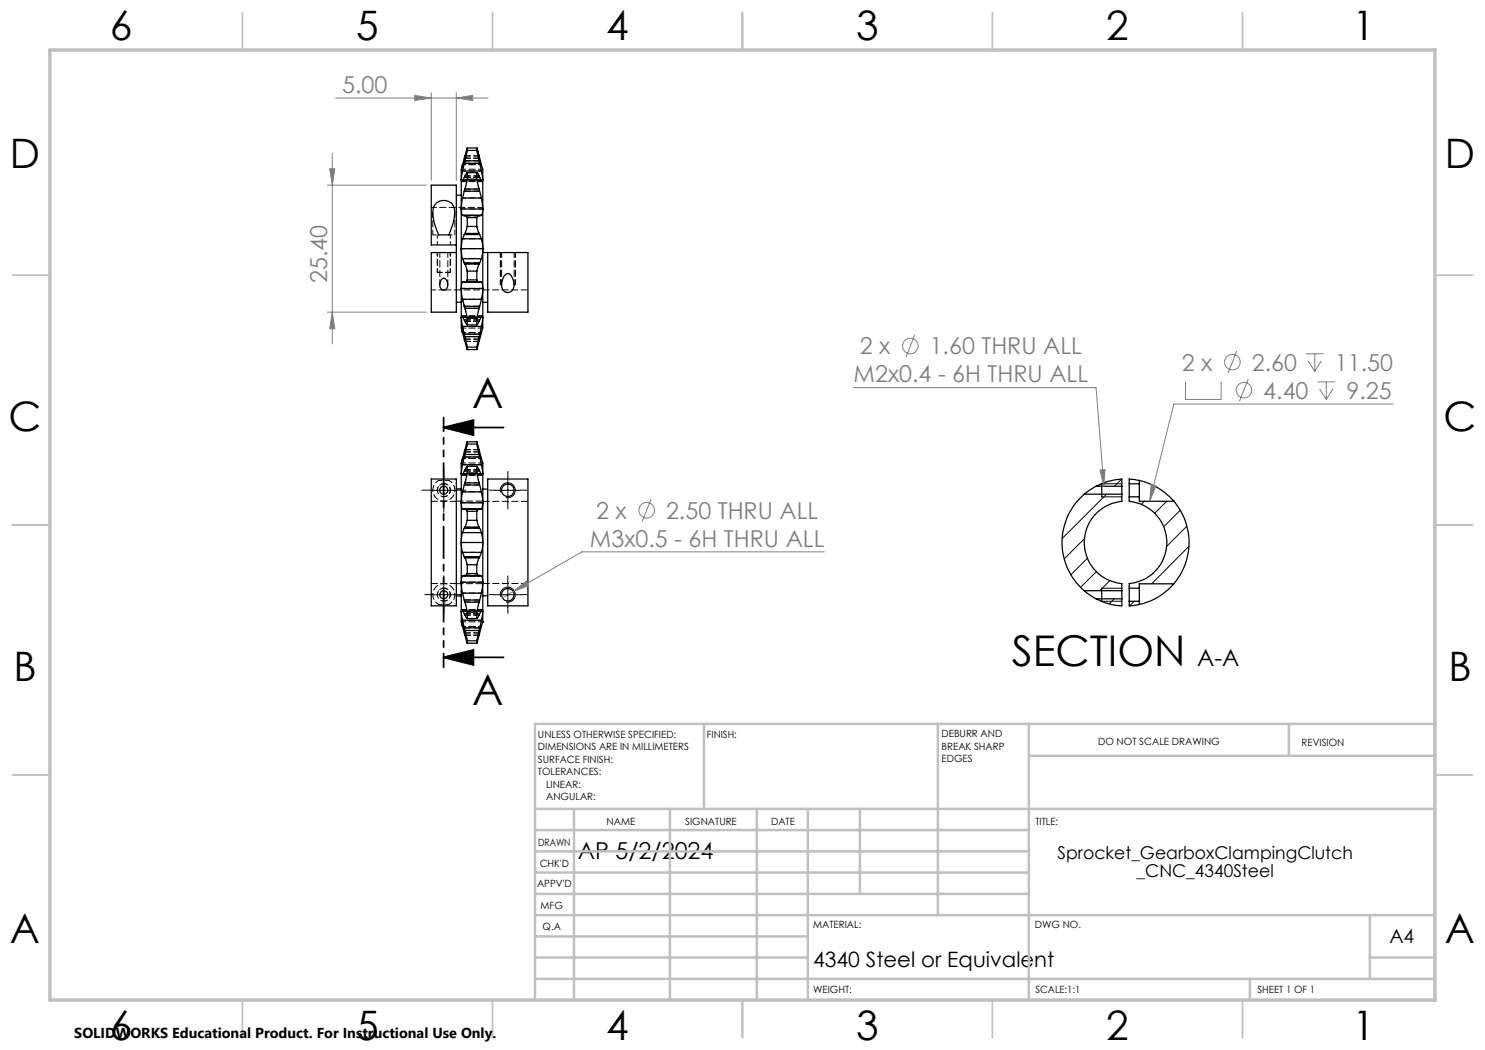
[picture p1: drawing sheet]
<svg xmlns="http://www.w3.org/2000/svg" width="297mm" height="210mm" viewBox="0 0 297 210" stroke-linecap="round" stroke-linejoin="round" font-family="sans-serif">
<g fill="none" stroke="#000" stroke-width=".25">
<path d="M86.3 37h5v12h-5zM91.3 39h1M92.3 33.9v15.8M92.3 36h.3M92.5 32.9l-.2 .7M92.5 32.9l-.2 1M92.5 34.2l-.2 1.8M92.5 39.6l-.2 2.2M92.5 39.6h3.8M92.5 34.2h3.8M92.9 32.7l-.4 1.5M92.9 38.2l-.4 1.4"/>
<path d="M92.9 38.2h3M92.9 32.7h3M93 32.2l-.1 .5M93 37.8l-.1 .4M93 37.8h2.8M93 32.2h2.8M93.5 29.6l-1 3.3M93.5 29.6v.5M93.5 30.1l-.5 2.1M93.5 34.5l-1.1 1.8-.1-.3M93.5 34.5v1.3M93.5 35.8l-.5 2"/>
<path d="M93.5 35.8h1.9M93.5 34.5h1.9M93.5 30.1h1.9M93.5 29.6h1.9M95.4 35.8l.4 2M95.4 34.5v1.3M95.4 34.5l1 1.8 .2-.3M95.4 30.1l.4 2.1M95.4 29.6v.5M95.4 29.6l1.2 4.3M95.8 37.8l.1 .4M95.8 32.2l.1 .5"/>
<path d="M95.9 38.2l.4 1.4M95.9 32.7l.4 1.5M96.2 36h.4M96.3 39.6l.3 2.2M96.3 34.2l.3 1.8M96.6 33.9v15.8M86.3 50.5h5v11.9h-5zM87.2 40.6a2.28 2.28 0 0 1 2.8-.2 2.28 2.28 0 0 1 .9 2.6l-.3 1.6-.8 2.4h-2.1a7.8 7.8 0 0 1-.9-5.8zM88.2 56a.64 .64 0 0 1 .8-.3 .64 .64 0 0 1 .4 .6 1.05 1.05 0 0 1 .1 1.1 1.05 1.05 0 0 1-1 .6 1.3 1.3 0 0 1-.3-2zM91.3 49v1.5M92.3 41.8l.2 1.3M92.3 49.7h.1"/>
<path d="M92.3 49.7l.2 2M92.3 57.7l.2 2.2M92.3 49.7v15.9M92.3 49.7h4.3M92.3 57.7h4.3M92.3 41.8h4.3M92.5 43.1a.99 .99 0 0 1 1 .4M92.5 47.8l-.2 1.9M92.5 51.7l.4 .9M92.5 56.4l-.2 1.3M92.5 59.9l.4 1.4M92.5 47.8h3.8"/>
<path d="M92.5 51.7h3.8M92.5 56.4h3.8M92.5 43.1h3.8M92.5 59.9h3.8M92.9 46.9l-.4 .9M92.9 52.6l.1 .2M92.9 52.6h3M92.9 46.9h3M93 46.7l-.1 .2M93 52.8l.5 1.4M93 46.7h2.8M93 52.8h2.8"/>
<path d="M93 43.1h2.7M93 56.4h2.7M93.5 45.3l-.5 1.4M93.5 43.5v1.8M93.5 54.2v1.8M93.5 56a.99 .99 0 0 1-1 .4M93.5 45.3h1.9M93.5 43.5h1.9M93.5 54.2h1.9M93.5 56h1.9M95.4 45.3l.4 1.4M95.4 43.5v1.8"/>
<path d="M95.4 56l.3 .4h.6M95.4 54.2v1.8M95.8 46.7l.1 .2M95.8 52.8l-.4 1.4M95.9 46.9l.4 .9M95.9 52.6l-.1 .2M96.3 47.8l.3 1.9M96.3 43.1h-.6l-.3 .4M96.3 59.9l-.4 1.4M96.3 56.4l.2 .5 .1 .8M96.3 51.7l-.4 .9M96.6 49.7h.1"/>
<path d="M96.6 41.8l-.1 .8-.2 .5M96.6 57.7l-.3 2.2M96.6 49.7l-.3 2M96.6 49.7v15.9M96.6 50.5h9v11.9h-8.1v-11.9M101 55l.6-.3a2.28 2.28 0 0 1 1.1 2.9 1.24 1.24 0 0 1-1.5 .9 1.24 1.24 0 0 1-.9-1.5l.2-1.2zM91.3 60.5h1M92.3 63.5l.1-.3 1.1 1.8M92.3 63.5l.2 1.8M92.3 65.6l.2 1M92.3 63.5h.3M92.3 65.9l.2 .7"/>
<path d="M92.5 65.3l.4 1.5M92.5 66.6l1 3.3M92.5 65.3h3.8M92.9 61.3l.1 .4M92.9 66.8l.1 .5M92.9 61.3h3M92.9 66.8h3M93 61.7l.5 2M93 67.3l.5 2.1M93 61.7h2.8M93 67.3h2.8M93.5 63.7v1.3"/>
<path d="M93.5 69.4v.5M93.5 63.7h1.9M93.5 65h1.9M93.5 69.4h1.9M93.5 69.9h1.9M95.4 69.4v.5M95.4 63.7v1.3M95.8 67.3l-.4 2.1M95.8 61.7l-.4 2M95.9 66.8l-.1 .5M95.9 61.3l-.1 .4M96.2 63.5h.4"/>
<path d="M96.3 65.3l-.4 1.5M96.6 65.6l-1.2 4.3M96.6 63.5l-.3 1.8M96.6 63.5l-.2-.3-1 1.8M96.6 60.5h.9M86.3 95.8h5v25.4h-5zM91.3 97.8h1M92.3 94.7h.3M92.5 91.7a8 8 0 0 0-.2 3.4v29.3M92.5 92.9l-.2 1.8M92.5 98.4l-.2 2.2M92.5 91.7l-.2 .7"/>
<path d="M92.5 98.4h3.8M92.5 92.9h3.8M92.9 91.4l-.4 1.5M92.9 97l-.4 1.4M92.9 97h3M92.9 91.4h3M93 90.9l-.1 .5M93 96.6l-.1 .4M93 96.6h2.8M93 90.9h2.8M93.5 88.4l-1 3.3M93.5 88.4v.4"/>
<path d="M93.5 88.8l-.5 2.1M93.5 93.3l-1.1 1.8-.1-.4M93.5 93.3v1.3M93.5 94.6l-.5 2M93.5 94.6h1.9M93.5 93.3h1.9M93.5 88.8h1.9M93.5 88.4h1.9M95.4 94.6l.4 2M95.4 93.3v1.3M95.4 93.3l1 1.8 .2-.4M95.4 88.8l.4 2.1"/>
<path d="M95.4 88.4v.4M95.4 88.4l.9 3.3a7.1 7.1 0 0 1 .3 3.4v29.3M95.8 96.6l.1 .4M95.8 90.9l.1 .5M95.9 97l.4 1.4M95.9 91.4l.4 1.5M96.2 94.7h.4M96.3 98.4l.3 2.2M96.3 92.9l.3 1.8M96.6 97.8h.9M97.5 95.8h8.1v25.4h-8.1zM216.9 98.8a12.7 12.7 0 0 0 0 19.3"/>
<path d="M216.9 98.8h7.5M219.2 97.3l-2.3 1.5M219.2 97.3a12.2 12.2 0 0 1 5.2-1.5v1.5M219.2 97.3h5.2M220.3 96.8v2.6M224.4 97.3v1.5M224.4 98.8v1.5a8.3 8.3 0 0 0-7.5 8.2 8.3 8.3 0 0 0 7.5 8.2v1.4M225.8 99.4v.9a8.3 8.3 0 0 1 7.6 8.2 8.3 8.3 0 0 1-7.6 8.2v.9M225.8 96.8v2.6M225.8 99.4h2.1M225.8 96.8h2.1M227.9 96.1a12.7 12.7 0 0 1 6.9 4.2"/>
<path d="M227.9 96.1l-2.1-.3v1M227.9 96.8v2.6M227.9 99.4v.9h6.9M227.9 96.1v.7M91.3 119.2h1M92.3 100.6l.2 1.2M92.3 108.5l.2 2M92.3 116.4l.2 2.2M92.3 108.5h4.3M92.3 116.4h4.3M92.3 100.6h4.3M92.5 101.8l.6 .1 .4 .4"/>
<path d="M92.5 106.5l-.2 2M92.5 110.5l.4 .8M92.5 115.2l-.2 1.2M92.5 118.6l.4 1.4M92.5 115.2h3.8M92.5 106.5h3.8M92.5 110.5h3.8M92.5 101.8h3.8M92.5 118.6h3.8M92.9 105.6l-.4 .9M92.9 111.3l.1 .3M92.9 111.3h3"/>
<path d="M92.9 105.6h3M93 105.4l-.1 .2M93 111.6l.5 1.4M93 105.4h2.8M93 111.6h2.8M93 101.9h2.7M93.5 102.3v1.8M93.5 104.1l-.5 1.3M93.5 113v1.7M93.5 114.7a.85 .85 0 0 1-1 .5M93.5 104.1h1.9M93.5 102.3h1.9"/>
<path d="M93.5 113h1.9M93.5 114.7h1.9M95.4 114.7a.83 .83 0 0 0 .9 .5M95.4 113v1.7M95.4 104.1l.4 1.3M95.4 102.3v1.8M95.8 111.6l-.4 1.4M95.8 105.4l.1 .2M95.9 111.3l-.1 .3M95.9 105.6l.4 .9M96.3 118.6l-.4 1.4M96.3 115.2l.2 .4 .1 .8"/>
<path d="M96.3 110.5l-.4 .8M96.3 106.5l.3 2M96.3 101.8l-.6 .1-.3 .4M96.6 116.4l-.3 2.2M96.6 108.5l-.3 2M96.6 100.6l-.1 .8-.2 .4M96.6 119.2h.9M216.9 118.1l2.3 1.7M216.9 118.1h7.5M219.2 119.8a13 13 0 0 0 5.2 1.4v-1.4M219.2 119.8h5.2M220.3 117.6v2.7"/>
<path d="M224.4 118.1v1.7M225.8 117.6v2.7M225.8 117.6h2.1M227.9 117.6v2.7M234.8 116.8a13.5 13.5 0 0 1-6.9 4.1M234.8 100.3a12.7 12.7 0 0 1 0 16.5M234.8 116.8h-6.9v.8M92.3 122.3v-.4l1.2 1.8M92.3 122.3l.2 1.8M92.3 124.4l.2 .9M92.3 124.4h.1M92.3 122.3h.3"/>
<path d="M92.3 124.6l.2 .7M92.5 124.1l.4 1.5M92.5 125.3l1 3.3M92.5 124.1h3.8M92.9 120l.1 .4M92.9 125.6l.1 .5M92.9 120h3M92.9 125.6h3M93 120.4l.5 2M93 126.1l.5 2.1M93 120.4h2.8M93 126.1h2.8"/>
<path d="M93.5 122.4v1.3M93.5 128.2v.4M93.5 122.4h1.9M93.5 123.7h1.9M93.5 128.2h1.9M93.5 128.6h1.9M95.4 128.2v.4M95.4 122.4v1.3M95.8 126.1l-.4 2.1M95.8 120.4l-.4 2M95.9 125.6l-.1 .5M95.9 120l-.1 .4"/>
<path d="M96.2 122.3h.4M96.3 124.1l-.4 1.5M96.6 124.4l-1.2 4.2M96.6 122.3l-.3 1.8M96.6 122.3l-.1-.4h-.1l-1 1.8M96.6 124.4h.1M225.8 120.3v.9l2.1-.3M225.8 120.3h2.1M227.9 120.3v.6"/>
<circle cx="88.8" cy="98.1" r=".81"/>
<circle cx="101.6" cy="98" r="1.25"/>
<circle cx="88.8" cy="118.9" r=".8"/>
<circle cx="101.6" cy="119" r="1.25"/>
</g>
<g fill="none" stroke="#000" stroke-width=".2" stroke-dasharray="1.3 .6" stroke-dashoffset=".5">
<path d="M92.4 36.3h4.1M93 32.1l.5-2M95.4 30.1l.4 2M87.5 50.5v4M90.1 50.5v4M93.5 69.4l-.5-2.1M95.8 67.3l-.4 2.1M96.5 63.1h-4.1M89.8 96.1a2.2 2.2 0 0 1 .7 3.3 2.2 2.2 0 0 1-3.4 0 2.2 2.2 0 0 1 .7-3.3M92.4 95.1h4.1M93 90.9l.5-2.1M95.4 88.8l.4 2.1"/>
<path d="M87.8 120.9a2.2 2.2 0 0 1-.7-3.4 2.2 2.2 0 0 1 3.4 0 2.2 2.2 0 0 1-.7 3.4M93.5 128.2l-.5-2.1M95.8 126.1l-.4 2.1M96.5 121.9h-4.1"/>
</g>
<g fill="none" stroke="#000" stroke-width=".2" stroke-dasharray="1.3 .6">
<path d="M92.4 36.3h.1M92.5 36.2l-.1 .1M95.8 37.8h.1M96.1 35.8l-.2-.3M96.3 36.2l-.2-.3M96.5 36.3h.1M86.6 42.5h.1M88 57h.1M88 56.9v.1M88.8 58h.1M88.8 55.6h-.1M89.6 57.1v-.1"/>
<path d="M92.7 52.2l-.2-.5M92.8 56.3h.1M92.8 43.1h3.2M92.9 43.1h-.1M92.9 56.3h.1M92.9 52.6l-.2-.3M93 56.4h.1M93.1 56.4l.4-.4M93.5 43.5l-.4-.4M95.4 56l.4 .4M95.8 46.7h.1M95.9 56.3h.1"/>
<path d="M96 56.3h-3.2M96.1 43.1h-.2M96.3 43l-.2 .1M96.6 49.7h.1M100.3 57.1v-.2M101.6 54.7h.1M101.6 58.5h-.2M102.8 56.8v.1M102.8 56.9h.1M92.3 63.2h.1M92.9 67.8v.3M92.9 66.8l-.2-.6"/>
<path d="M92.9 64v.1M92.9 61.2l-.2-.5M93 64.3h.1M96.4 63.2h.1M86.3 116.7h5M86.3 100.3h5M92.8 115.1h.1M92.8 101.9h3.2M92.9 101.9h-.1M93.1 115.1l.4-.4M93.5 102.3l-.4-.4M95.4 114.7l.4 .4"/>
<path d="M95.8 101.9l-.4 .4M95.9 115.1h.1M96 101.9h-.1M96 115.1h-3.2"/>
</g>
<g fill="none" stroke="#000" stroke-width=".2" stroke-dasharray="1.3 .6" stroke-dashoffset=".4">
<path d="M92.3 33.8h4.3M92.3 36h4.3M95.8 35.2l-.4-.7M86.3 58h2.4M92.3 57.7h4.3M92.3 41.8h4.3M92.3 49.7h4.3M92.3 65.6h4.3M92.3 63.5h4.3M92.7 66l-.2-.7M88.8 96.7a1.3 1.3 0 0 1 1.1 1.9 1.3 1.3 0 0 1-2.2 .2 1.3 1.3 0 0 1 .8-2l.3-.1M92.3 92.6h4.3"/>
<path d="M92.3 94.7h4.3M88.8 117.6a1.3 1.3 0 0 1 1.1 1.9 1.3 1.3 0 0 1-2.2 .2 1.3 1.3 0 0 1 .8-2.1h.3M92.3 116.4h4.3M92.3 100.5h4.3M92.3 108.5h4.3M92.3 124.4h4.3M92.3 122.2h4.3"/>
</g>
<g fill="none" stroke="#000" stroke-width=".2" stroke-dasharray="1.3 .6" stroke-dashoffset=".6">
<path d="M93 37.8l.5-2M95.4 35.8l.4 2M86.6 47h1.2M87.5 47v2M89.8 47h1.2M90.1 49v-2M93.5 63.7l-.5-2M95.8 61.7l-.4 2M89.8 96.1h-2M93 96.6l.5-2M95.4 94.6l.4 2M87.8 120.9h2"/>
<path d="M93.5 122.4l-.5-2M95.8 120.4l-.4 2"/>
</g>
<path d="M86.6 42.5v4.5M87.5 54.5h2.6M88 50.5v6.5M89.6 57v-6.5M91 47v-4.5M95.8 43.1l-.2 .1-.2 .3M96.6 41.5h-10.3M100.1 50.5v6.5M100.3 50.5v6.5M102.8 56.9v-6.4M103.1 50.5v6.5M92.7 60.5l-.2-.6" fill="none" stroke="#000" stroke-width=".2" stroke-dasharray="1.3 .6" stroke-dashoffset=".3"/>
<g fill="none" stroke="#000" stroke-width=".2" stroke-dasharray="1.3 .6" stroke-dashoffset=".7">
<path d="M92.5 36.2h3.8M92.5 32.9h3.8M92.5 34.2h3.8M92.5 39.6h3.8M92.5 59.9h3.8M92.5 56.4h3.8M92.5 43h3.8M92.5 47.7h3.8M92.5 51.7h3.8M93.5 54.2l-.5-1.4M95.4 45.3l.4 1.4M92.5 63.3h3.8"/>
<path d="M92.5 66.5h3.8M92.5 65.3h3.8M92.5 94.9h3.8M92.5 91.7h3.8M92.5 92.9h3.8M92.5 98.4h3.8M92.5 118.6h3.8M92.5 115.2h3.8M92.5 101.8h3.8M92.5 106.5h3.8M92.5 110.5h3.8M92.5 122h3.8"/>
<path d="M92.5 125.3h3.8M92.5 124h3.8"/>
</g>
<g fill="none" stroke="#000" stroke-width=".2" stroke-dasharray="1.3 .6" stroke-dashoffset=".2">
<path d="M93 35.2h2.8M93 31.2h2.8M93 32.1h2.8M93 37.8h2.8M93 43.1h2.8M93 56.4h2.8M93 52.8h2.8M93 46.7h2.8M93 64.3h2.8M93 68.3h2.8M93 67.3h2.8M93 61.7h2.8"/>
<path d="M93 93.9h2.8M93 89.9h2.8M93 90.9h2.8M93 96.6h2.8M93 101.9h2.8M93 115.1h2.8M93 111.5h2.8M93 105.4h2.8M93 123h2.8M93 127h2.8M93 126.1h2.8M93 120.4h2.8"/>
</g>
<g fill="none" stroke="#000" stroke-width=".2" stroke-dasharray="1.3 .6" stroke-dashoffset=".1">
<path d="M92.9 35.5h3M92.9 31.6h3M92.9 32.6h3M92.9 38.2h3M92.9 56.3h3M92.9 43.1h3M92.9 46.9h3M92.9 52.6h3M92.9 64h3M92.9 67.8h3M92.9 66.8h3M92.9 61.2h3"/>
<path d="M92.9 94.2h3M92.9 90.4h3M92.9 91.4h3M92.9 97h3M92.9 115.1h3M92.9 101.9h3M92.9 120h3M92.9 105.6h3M92.9 111.3h3M92.9 122.7h3M92.9 126.6h3M92.9 125.6h3"/>
</g>
<path d="M88.8 58h16.8M91.3 116.7h5.3M96.6 116.7h9M96.6 100.3h9M96.6 100.2h-5.3" fill="none" stroke="#000" stroke-width=".2" stroke-dasharray="1.3 .6" stroke-dashoffset="-.1"/>
<path d="M92.6 36h3.6M92.6 63.5h3.6M92.6 94.7h3.6M92.6 122.2h3.6" fill="none" stroke="#000" stroke-width=".2" stroke-dasharray="1.3 .6" stroke-dashoffset="-.2"/>
<g fill="none" stroke="#000" stroke-width=".2">
<path d="M86.3 98.1h5M88.8 95.6v5M99.1 98.1h5M100.1 98.5a1.5 1.5 0 0 1 1.3-1.9 1.5 1.5 0 0 1 1.7 1.6 1.5 1.5 0 0 1-1.9 1.3M101.6 95.6v5M220.3 99.4h4.1M220.3 96.8h4.1M221.3 98.8l-8.9 8.9M224.3 95.8l-1.4 1.5M86.3 118.9h5M88.8 116.4v5.1M99.1 118.9h5"/>
<path d="M100.1 119.3a1.5 1.5 0 0 1 1.3-1.8 1.5 1.5 0 0 1 1.7 1.6 1.5 1.5 0 0 1-1.9 1.3M101.6 116.4v5.1M216.9 107.7l-4.1 4.1M217.5 111.6l-3.3 3.4M219.3 114.3l-3.2 3.2M220.3 117.6h4.1M222 116.1l-2 2M222.8 119.8l-1 1M224.3 100.3h.1M228.9 100.3l-.7 .6M233.4 100.3l-2.5 2.3M236 102.1l-3.3 3.3"/>
<path d="M237.4 105.2l-4.1 4.1M237.8 109.3l-7.5 7.5M220.3 120.3h4.1M226.8 120.3l-.9 .9"/>
</g>
<g fill="none" stroke="#808080" stroke-width=".2">
<path d="M67.1 19.6h30.5M82.9 19.1l3.4 .5-3.4 .5zM86.3 18.6v17.4M91.3 19.6l3.2-.5v1zM91.3 18.6v17.4M65.4 37h19.9M65.9 33.8h1.1l-.5 3.2zM66.5 30.7v38.1M65.4 62.4h19.9M66.5 62.4l.5 3.3h-1.1zM170.7 77.5h48.5l1.6 19.8M183 67l-1.8 4.4"/>
<path d="M237.1 76.4v3.5h7.1v-3.5M247.4 70.2l-1.8 4.4M249.7 75.8l-1.8 4.4M261.2 70.8h3.5M261.6 72.2l1.4 2.1M263 70.8v3.5M263.5 76.4h3.6M263.9 77.8l1.4 2.1M264.3 72.2l-1.3 2.1M265.3 76.4v3.5M266.6 77.8l-1.3 2.1M130.2 99.8l-1.8 4.5"/>
<path d="M220 94l1-.1-.2 3.4zM230.2 96.9l1 .3-1.3 3.1zM278.6 80.8h-43.8l-4.9 19.5M102.6 118.3l2.6-2.1 .6 .9zM102.6 118.3l-2.1 1.3M164.9 110.4h-48.5l-13.8 7.9"/>
<circle cx="182.1" cy="69.2" r="1.55"/>
<circle cx="246.5" cy="72.4" r="1.55"/>
<circle cx="248.8" cy="78" r="1.55"/>
<circle cx="129.3" cy="102.1" r="1.55"/>
</g>
<path d="M88.7 85.5l6-1.5v3zM88.7 85.5h12M88.7 131.5l6-1.5v3zM88.7 131.5h12" fill="none" stroke="#000" stroke-width=".35"/>
<path d="M88.4 99.3a1.3 1.3 0 0 0 1.7-1.2 1.3 1.3 0 0 0-1.4-1.4 1.3 1.3 0 0 0-1.2 1.7M88.4 120.2a1.3 1.3 0 0 0 1.7-1.2 1.3 1.3 0 0 0-1.4-1.4 1.3 1.3 0 0 0-1.2 1.7" fill="none" stroke="#000" stroke-width=".2" stroke-dasharray="1.3 .6" stroke-dashoffset=".1" stroke-linecap="butt"/>
<path d="M88.7 83.5v50" fill="none" stroke="#000" stroke-width=".35" stroke-dasharray="6.3 1.3 1.3 1.3 1.3 1.3" stroke-dashoffset="3.6"/>
<g fill="none" stroke="#c0c0c0" stroke-width=".35">
<path d="M48.5 2.5v7.5M98.5 2.5v7.5M148.5 2.5v7.5M198.5 2.5v7.5M248.5 2.5v7.5M2.5 55h7.5M287 55h7.5M2.5 105h7.5M287 105h7.5M2.5 155h7.5M287 155h7.5M48.5 200v7.5"/>
<path d="M98.5 200v7.5M148.5 200v7.5M198.5 200v7.5M248.5 200v7.5"/>
</g>
<g fill="none" stroke="#c0c0c0" stroke-width=".5">
<path d="M140.8 144.8v17M187.6 144.8v38.2M205.8 144.8v55.2M205.8 151.2h81.2M257.8 144.8v6.4M287 144.8h-180v55.2M107 161.8h180M107 178.8h98.8M107 174.5h98.8M107 170.3h98.8M107 166h98.8M114.8 161.8v38.2"/>
<path d="M134 161.8v38.2M151.4 161.8v38.2M161.6 161.8v38.2M172 161.8v17M107 195.8h180M107 191.5h54.6M107 187.3h54.6M107 183h180M250 195.8v4.2M274 191.5h13M274 183v12.8"/>
</g>
<path d="M10 10h277v190h-277z" fill="none" stroke="#c0c0c0" stroke-width=".7"/>
<g fill="none" stroke="#000" stroke-width=".2" stroke-dasharray="15.2 1.3 1.3 1.3">
<path d="M86.3 98h-1.9M88.8 95.5v-1.9M91.3 98h1.9M99.1 98h-1.3M101.6 95.5v-1.2M104.1 98h1.2M86.3 118.9h-1.3M88.8 100.5v1.9M88.8 116.4v-1.3M91.3 118.9h1.3M99.1 118.9h-1.3M101.6 116.4v-1.2"/>
<path d="M101.6 100.5v1.3M104.1 118.9h1.2M88.8 121.4v1.3M101.6 121.4v1.3"/>
</g>
<path d="M88.7 85.5l6-1.5v3zM88.7 131.5l6-1.5v3z" fill="#000"/>
<g fill="#808080">
<path d="M91.3 19.6l3.2-.5v1zM82.9 19.1l3.4 .5-3.4 .5z"/>
<path d="M102.6 118.3l3.2-1.2-.6-.9zM220 94l.8 3.3 .2-3.4zM230.2 96.9l-.3 3.4 1.3-3.1z"/>
<path d="M65.9 33.8h1.1l-.5 3.2zM66.5 62.4l.5 3.3h-1.1z"/>
</g>
<g font-size="8.5">
<text x="94.5" y="81.7">A</text>
<text x="202.3" y="133.2">SECTION</text>
<text x="94.5" y="141.1">A</text>
</g>
<g font-size="8.1">
<text x="22" y="8">6</text>
<text x="71.2" y="8">5</text>
<text x="121.2" y="8">4</text>
<text x="171.3" y="8">3</text>
<text x="221.3" y="8">2</text>
<text x="270.5" y="8">1</text>
<text x="2" y="33.6">D</text>
<text x="289" y="33.6">D</text>
<text x="1.7" y="86.1">C</text>
<text x="288.7" y="86.1">C</text>
<text x="2.7" y="136.1">B</text>
<text x="289.7" y="136.1">B</text>
<text x="2" y="188.6">A</text>
<text x="289" y="188.6">A</text>
<text x="22" y="208">6</text>
<text x="71.2" y="208">5</text>
<text x="121.2" y="208">4</text>
<text x="171.3" y="208">3</text>
<text x="221.3" y="208">2</text>
<text x="270.5" y="208">1</text>
</g>
<g font-size="4.7" fill="#808080">
<text x="68.4" y="18.6">5.00</text>
<text x="65.5" y="56.6" transform="rotate(-90 65.5 56.6)">25.40</text>
<text x="172" y="70.9">2 x</text>
<text x="185.9" y="70.9">1.60 THRU ALL</text>
<text x="170.7" y="76.5">M2x0.4 - 6H THRU ALL</text>
<text x="236.4" y="74.1">2 x</text>
<text x="250.4" y="74.1">2.60</text>
<text x="267" y="74.1">11.50</text>
<text x="252.7" y="79.7">4.40</text>
<text x="269.3" y="79.7">9.25</text>
<text x="119.2" y="103.7">2 x</text>
<text x="133.2" y="103.7">2.50 THRU ALL</text>
<text x="118" y="109.3">M3x0.5 - 6H THRU ALL</text>
</g>
<g font-size="4.7">
<text x="239.5" y="133.2">A-A</text>
<text x="115.6" y="171.8">AP 5/2/2024</text>
</g>
<text font-size="4.2" x="162.6" y="193.4">4340 Steel or Equivalent</text>
<text font-size="3.9" x="277.9" y="188.5">A4</text>
<g font-size="3.5">
<text x="211.5" y="171.8">Sprocket_GearboxClampingClutch</text>
<text x="227.3" y="175.4">_CNC_4340Steel</text>
</g>
<text font-size="2.9" x="14.9" y="207.6">SOLIDWORKS Educational Product. For Instructional Use Only.</text>
<g font-size="2">
<text x="107.6" y="147.6">UNLESS OTHERWISE SPECIFIED:</text>
<text x="141.4" y="147.6">FINISH:</text>
<text x="188.3" y="147.5">DEBURR AND</text>
<text x="188.3" y="150">BREAK SHARP</text>
<text x="219.6" y="149">DO NOT SCALE DRAWING</text>
<text x="260.3" y="149.2">REVISION</text>
<text x="107.6" y="150.1">DIMENSIONS ARE IN MILLIMETERS</text>
<text x="107.6" y="152.6">SURFACE FINISH:</text>
<text x="107.6" y="155.1">TOLERANCES:</text>
<text x="188.3" y="152.5">EDGES</text>
<text x="109.2" y="157.6">LINEAR:</text>
<text x="109.2" y="160.1">ANGULAR:</text>
<text x="121.3" y="165">NAME</text>
<text x="137" y="164.9">SIGNATURE</text>
<text x="154.2" y="164.9">DATE</text>
<text x="207.1" y="164.9">TITLE:</text>
<text x="107.6" y="169.1">DRAWN</text>
<text x="107.9" y="173.3">CHK'D</text>
<text x="107.4" y="177.4">APPV'D</text>
<text x="108.1" y="181.8">MFG</text>
<text x="108.5" y="186">Q.A</text>
<text x="162.6" y="185.5">MATERIAL:</text>
<text x="207" y="185.5">DWG NO.</text>
<text x="162.6" y="198.5">WEIGHT:</text>
<text x="207.1" y="198.6">SCALE:1:1</text>
<text x="251.5" y="198.6">SHEET 1 OF 1</text>
</g>
</svg>
